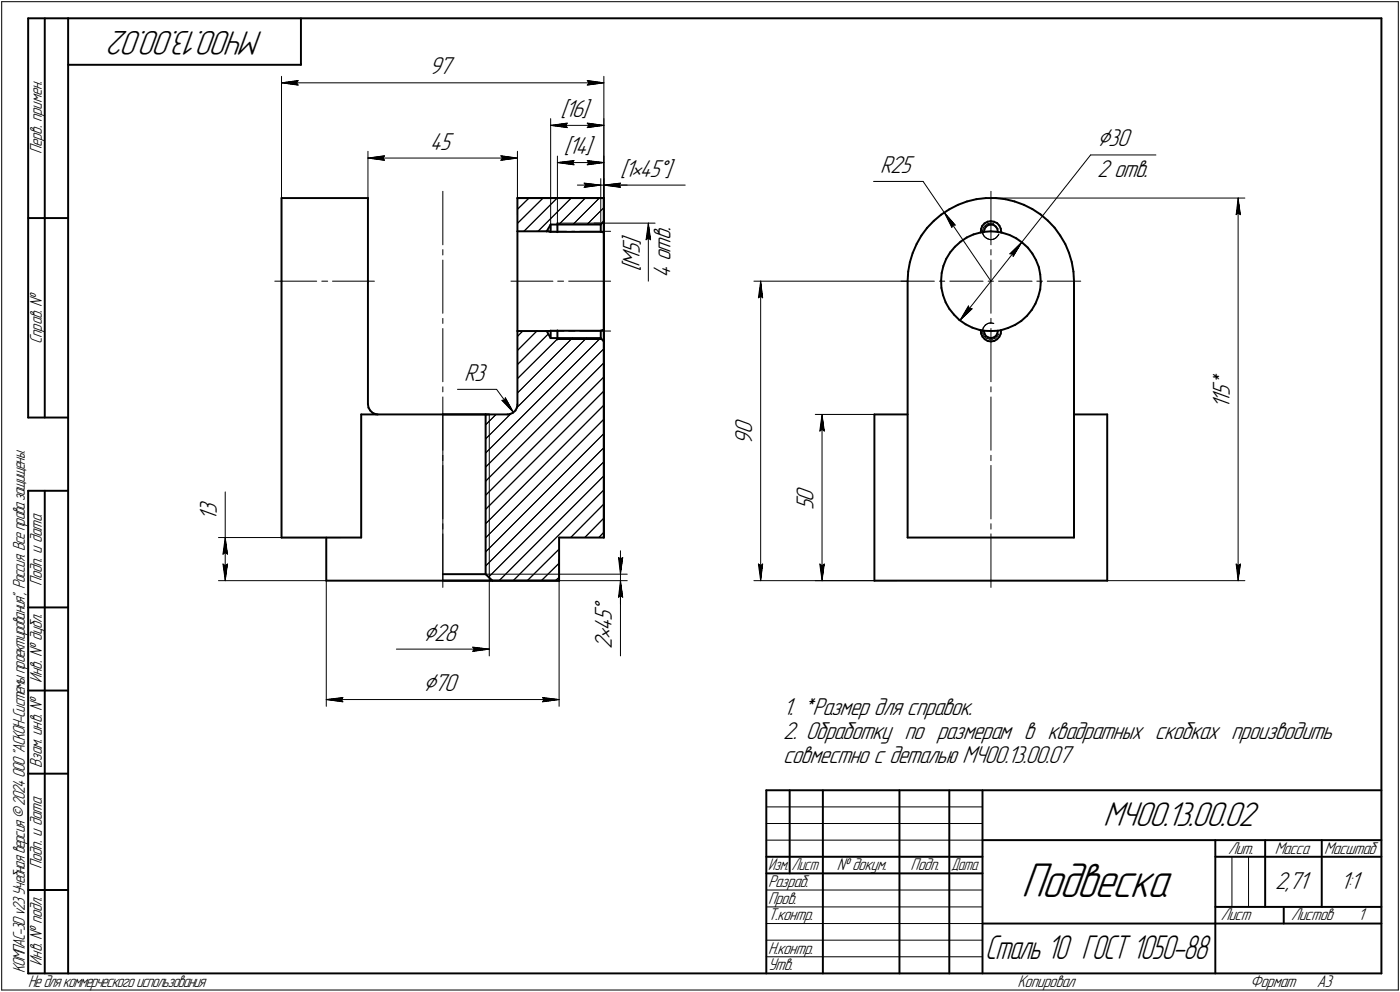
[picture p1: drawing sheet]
<svg xmlns="http://www.w3.org/2000/svg" width="421mm" height="298mm" viewBox="0 0 421 298" stroke-linecap="round" stroke-linejoin="round" font-family="sans-serif">
<g fill="none" stroke="#000" stroke-width=".3">
<path d="M.5 .5v297zM.5 .5h420zM420.5 .5v297zM84.7 24.9l5-.7zM84.7 24.9l5 .7zM84.7 24.9h96.9zM84.7 22.9v36.6zM89.2 24.9l.5 .7zM89.7 24.2l-.5 .7zM165.6 37.7l5-.7zM165.6 37.7l5 .7zM165.6 37.7h16z"/>
<path d="M165.6 35.6v31.9zM170.2 37.7l.4 .7zM170.6 37l-.4 .7zM176.6 25.6l5-.7zM176.6 24.2l.5 .7zM176.6 24.2l5 .7zM176.6 38.4l5-.7zM176.6 37l.5 .7zM176.6 37l5 .7zM177.1 24.9l-.5 .7zM177.1 37.7l-.5 .7zM181.6 22.9v39z"/>
<path d="M181.6 35.6v23.9zM110.7 47.5l5-.7zM110.7 47.5l5 .7zM110.7 47.5h44.9zM110.7 45.5v14zM115.1 47.5l.6 .7zM115.7 46.8l-.6 .7zM133.2 57.5v16.1zM150.6 48.2l5-.7zM150.6 46.8l.5 .7zM150.6 46.8l5 .7zM151.1 47.5l-.5 .7z"/>
<path d="M155.6 45.5v19zM167.6 48.9l5-.6zM167.6 48.9l5 .6zM167.6 48.9h14zM167.6 46.9v21.7zM172.1 48.9l.5 .6zM172.6 48.3l-.5 .6zM173.7 55.6h7zM175.7 55l5 .6zM175.7 55l.4 .6zM175.7 56.3l5-.7zM176.1 55.6l-.4 .7z"/>
<path d="M176.6 49.5l5-.6zM176.6 48.3l.5 .6zM176.6 48.3l5 .6zM177.1 48.9l-.5 .6zM180.7 55.6h.9zM180.7 53.7v13zM181.6 55.6l5 .7zM181.6 55.6l5-.6zM181.6 55.6h7zM181.6 53.7v5.8zM181.6 55.6h24.5zM181.6 46.9v12.6z"/>
<path d="M181.6 59.5v102zM186.2 55.6l.4 .7zM186.6 55l-.4 .6zM262.7 54.5h14.9zM277.6 54.5l6.4 9.3zM298 57.5v16.1zM298 59.5h76.4zM328 46.6l-20.7 26.1zM328 46.6h19.6zM372.4 59.5l.6 5zM372.4 59.5l-.6 5zM372.4 59.5v115z"/>
<path d="M133.2 78.1v16zM133.2 75v1.6zM155.6 67.1l7.7-7.6zM155.6 62.9l3.5-3.4zM157.6 69.5l10-10zM161.2 69.5h9.2zM161.8 69.5l10-10zM167.6 67.1h13.5zM168.1 67.5l7.9-8zM172 69.5h.9zM172.3 67.5l8-8zM174.4 69.5h9.2z"/>
<path d="M176.5 67.5l5.1-5.1zM178.6 67.1h18.4zM194.3 72.1l.7-.6zM195 67.1l.7 5zM195 71.5l.7 .6zM195 67.1l-.7 5zM195 67.1v17.4zM284 63.8l3.3 3.8zM284 63.8l2.3 4.5zM284 63.8l14 20.7zM286.5 67.6h.8zM286.5 67.6l-.2 .7z"/>
<path d="M295.5 69.8l.2 .8zM295.5 69.3l.1 1zM295.6 70.3l.4 .7zM295.7 70.6l.6 .8zM295.7 68.4l-.2 .9zM296 71l.8 .6zM296.3 71.4l.8 .4zM296.3 67.7l.8-.5zM296.3 67.7l-.6 .7zM296.8 71.6l.8 .4zM297.1 71.8l.8 .3zM297.1 67.2l.8-.1z"/>
<path d="M297.6 72h.8zM297.9 72.1l1-.2zM297.9 67.1h1zM298 78.1v16zM298 75v1.6zM298.4 72l1-.4zM298.9 71.9l.7-.5zM299.4 71.6l.6-.6zM300.2 70.7l-.6 .7zM300.4 70.4l-.2 .3zM300.4 70.4l-.4 .6zM303.7 76.3h.8z"/>
<path d="M303.7 76.3l3.6-3.6zM304.5 76.3l.2 .7zM307.3 72.7l-2.6 4.3zM307.3 72.7l-18.6 23.6zM371.8 64.5l.6-.5zM372.4 64l.6 .5zM82.6 84.5h12.6zM96.8 84.5h1.8zM100 84.5h12.6zM133.2 98.7v16zM133.2 95.7v1.5zM153.7 84.5h12.6z"/>
<path d="M160.4 99.5h9.2zM167.7 84.5h1.8zM171 84.5h12.6zM171 99.5h1.9zM174.4 99.5h9.2zM226.7 84.5h46.3zM228.1 89.5l.7-.5zM228.8 84.5l.6 5zM228.8 89l.6 .5zM228.8 84.5l-.7 5zM228.8 84.5v90zM271 84.5h10z"/>
<path d="M282.5 84.5h1.6zM285.7 84.5h10zM288.7 96.3l3.7-3.5zM291.3 91.9l-2.6 4.4zM291.3 91.9l.2 .8zM291.5 92.7l.9 .1zM295.5 99.3l.1 .9zM295.7 98.5l-.2 .8zM296.3 97.7l.8-.5zM296.3 97.7l-.6 .8zM297.1 97.2l.8-.2zM297.2 84.5h1.6z"/>
<path d="M297.9 97l1 .2zM298 98.7v16zM298 95.7v1.5zM300.3 84.5h10.1zM311.8 84.5h1.7zM315 84.5h10zM133.2 119.3v16zM133.2 116.2v1.6zM137.6 117h11.8zM149.4 117l5 7zM152 119.5l-.3 .8zM152 119.5l2.4 4.5z"/>
<path d="M155.6 118.1l16.5-16.5zM155.6 113.8l12.3-12.2zM155.6 109.6l9.3-9.3zM155.6 105.3l5.9-5.8zM155.6 101.1l1.6-1.6zM167.6 102h13.5zM295.6 100.2l.4 .9zM296 101.1l.8 .6zM296.8 101.7l.8 .2zM297.6 101.9h.8zM298 119.3v16zM298 116.2v1.6z"/>
<path d="M298.4 101.9l1-.3zM299.4 101.6l.6-.6zM300.4 100.4l-.4 .6zM133.2 139.9v16.1zM133.2 136.8v1.6zM133.2 124.5v50zM146 136.1l34.6-34.5zM146 127.7l3.2-3.2zM147.2 124.5v49.1zM151 120.3l3.4 3.7zM151 120.3h.7zM153.6 124.4l-7.6 7.5z"/>
<path d="M155.4 122.5l21-20.9zM181.6 126l-35.6 35.6zM181.6 121.8l-35.6 35.6zM245.2 124.5h17.8zM246.5 129.5l.7-.5zM247.2 124.5l.7 5zM247.2 129l.7 .5zM247.2 124.5l-.7 5zM247.2 124.5v50zM298 139.9v16.1zM298 136.8v1.6zM67.7 147.8v13.7z"/>
<path d="M133.2 157.4v1.6zM146 153.1l35.6-35.6zM146 148.8l35.6-35.5zM146 144.6l35.6-35.5zM146 140.4l35.6-35.6zM181.6 159.9l-1.5 1.6zM181.6 155.7l-5.7 5.8zM181.6 151.5l-10 10zM298 157.4v1.6zM65.7 174.5h32.4zM65.7 161.5h37zM67.1 169.5l.6 5z"/>
<path d="M67.1 169.5l.6 .5zM67.1 166.5l.6-.5zM67.7 170l.7-.5zM67.7 161.5l.7 5zM67.7 166l.7 .5zM67.7 161.5l-.6 5zM67.7 161.5v13zM68.4 169.5l-.7 5zM98.1 174.5v37.8zM133.2 160.4v16.1zM133.2 174.5h34.9zM146 172.6h42.6z"/>
<path d="M146 170.1l35.6-35.6zM146 165.9l35.6-35.6zM147 173.4l34.6-34.6zM147.2 173.6v23.5zM150.1 174.5l31.5-31.5zM154.3 174.5l27.3-27.3zM158.6 174.5l9.5-9.5zM162.8 174.5l5.3-5.3zM167 174.5l1.1-1zM168.1 168v44.3zM168.1 174.5h20.5zM186 179.5l.6-.5z"/>
<path d="M186 167.6l.6 .4zM186 167.6l.6 5zM186.6 174.5l-.6 5zM186.6 179l.7 .5zM186.6 174.5l.7 5zM186.6 174.5v7zM186.6 168l.7-.4zM186.6 165.5v7.1zM186.6 172.6v1.9zM186.6 174.5v22.6zM187.3 167.6l-.7 5zM226.7 174.5h36.3z"/>
<path d="M228.1 169.5l.7 5zM228.1 169.5l.7 .5zM228.8 170l.6-.5zM229.4 169.5l-.6 5zM245.2 174.5h24.4zM246.5 169.5l.7 5zM246.5 169.5l.7 .5zM247.2 170l.7-.5zM247.9 169.5l-.7 5zM298 160.4v16.1zM333 174.5h41.4zM371.8 169.5l.6 5z"/>
<path d="M371.8 169.5l.6 .5zM372.4 170l.6-.5zM373 169.5l-.6 5zM119.2 195.1h28zM142.2 195.7l5-.6zM142.2 194.5l.5 .6zM142.2 194.5l5 .6zM142.7 195.1l-.5 .6zM98.1 210.2l5-.6zM98.1 210.2l5 .7zM98.1 210.2h70zM102.6 210.2l.5 .7z"/>
<path d="M103.1 209.6l-.5 .6zM163.2 210.9l4.9-.7zM163.2 209.6l.5 .6zM163.2 209.6l4.9 .6zM163.7 210.2l-.5 .7zM230.5 247.5h65zM230.5 252.5h65zM230.5 242.5h65zM370.5 257.5v15zM375.5 257.5v15zM230.5 267.5h65zM230.5 272.5h65z"/>
<path d="M230.5 277.5h65zM.5 297.5h420zM230.5 282.5h65zM230.5 287.5h65z"/>
</g>
<g fill="#000" stroke="#000" stroke-width=".3">
<path d="M84.7 24.9h4.5zM85.3 25h3.9zM85.9 25.1h3.4zM86.6 25.1h2.8zM87.2 25.2h2.2zM87.8 25.3h1.7zM88.5 25.4h1.1zM89.1 25.5h.6z"/>
<path d="M89.1 24.3h.6zM88.5 24.4h1.1zM87.8 24.5h1.7zM87.2 24.6h2.2zM86.6 24.6h2.8zM85.9 24.7h3.4zM85.3 24.8h3.9z"/>
<path d="M165.6 37.7h4.6zM166.3 37.8h4zM166.9 37.8h3.4zM167.6 37.9h2.7zM168.1 38h2.3zM168.7 38.1h1.8zM169.4 38.2h1.1zM170 38.3h.6z"/>
<path d="M170 37.1h.6zM169.4 37.2h1.1zM168.7 37.3h1.8zM168.1 37.3h2.3zM167.6 37.4h2.7zM166.9 37.5h3.4zM166.3 37.6h4z"/>
<path d="M176.7 24.3h.6zM176.8 24.4h1.1zM176.9 24.5h1.7zM176.9 24.6h2.3zM177 24.6h2.7zM177 24.7h3.4zM177.1 24.8h3.9z"/>
<path d="M176.7 37.1h.6zM176.8 37.2h1.1zM176.9 37.3h1.7zM176.9 37.3h2.3zM177 37.4h2.7zM177 37.5h3.4zM177.1 37.6h3.9z"/>
<path d="M177.1 24.9h4.5zM177.1 25h3.9zM177 25.1h3.4zM177 25.1h2.7zM176.9 25.2h2.3zM176.9 25.3h1.7zM176.8 25.4h1.1zM176.7 25.5h.6z"/>
<path d="M177.1 37.7h4.5zM177.1 37.8h3.9zM177 37.8h3.4zM177 37.9h2.7zM176.9 38h2.3zM176.9 38.1h1.7zM176.8 38.2h1.1zM176.7 38.3h.6z"/>
<path d="M110.7 47.5h4.4zM111.3 47.6h3.9zM111.9 47.7h3.4zM112.6 47.8h2.8zM113.2 47.8h2.2zM113.8 47.9h1.7zM114.5 48h1.1zM115.1 48.1h.6z"/>
<path d="M115.1 46.9h.6zM114.5 47h1.1zM113.8 47.1h1.7zM113.2 47.2h2.2zM112.6 47.2h2.8zM111.9 47.3h3.4zM111.3 47.4h3.9z"/>
<path d="M150.7 46.9h.6zM150.8 47h1.1zM150.9 47.1h1.7zM150.9 47.2h2.3zM151 47.2h2.8zM151 47.3h3.4zM151.1 47.4h3.9z"/>
<path d="M151.1 47.5h4.5zM151.1 47.6h3.9zM151 47.7h3.4zM151 47.8h2.8zM150.9 47.8h2.3zM150.9 47.9h1.7zM150.8 48h1.1zM150.7 48.1h.6z"/>
<path d="M167.6 48.9h4.5zM168.3 48.9h3.9zM168.9 49h3.4zM169.6 49.1h2.8zM170.2 49.2h2.2zM170.8 49.3h1.7zM171.4 49.4h1.2zM172 49.4h.6z"/>
<path d="M172 48.3h.6zM171.3 48.4h1.3zM170.5 48.5h2zM169.8 48.6h2.6zM169.1 48.7h3.2zM168.4 48.8h3.8z"/>
<path d="M175.8 55.1h.6zM175.9 55.2h1.2zM175.9 55.3h2zM175.9 55.4h2.7zM176 55.5h3.3zM176.1 55.5h3.9z"/>
<path d="M176.1 55.6h4.6zM176.1 55.7h4zM176 55.8h3.5zM176 55.9h2.8zM175.9 56h2.3zM175.9 56h1.7zM175.9 56.1h1.1zM175.8 56.2h.6z"/>
<path d="M176.7 48.3h.7zM176.8 48.4h1.3zM176.9 48.5h1.9zM177 48.6h2.5zM177 48.7h3.3zM177.1 48.8h3.8z"/>
<path d="M177.1 48.9h4.5zM177.1 48.9h3.9zM177 49h3.4zM177 49.1h2.7zM176.9 49.2h2.3zM176.9 49.3h1.7zM176.8 49.4h1.1zM176.7 49.4h.6z"/>
<path d="M181.6 55.6h4.6zM182.3 55.7h4zM182.9 55.8h3.5zM183.6 55.9h2.8zM184.1 56h2.3zM184.7 56h1.8zM185.4 56.1h1.1zM186 56.2h.6z"/>
<path d="M185.9 55.1h.7zM185.3 55.2h1.2zM184.5 55.3h1.9zM183.8 55.4h2.6zM183 55.5h3.4zM182.4 55.5h3.9z"/>
<path d="M372.4 60.2h.1zM372.4 60.3h.1zM372.4 60.4h.1zM372.4 60.5h.1zM372.4 60.5h.1zM372.4 60.6h.1zM372.4 60.7h.1zM372.4 60.8h.2zM372.4 60.9h.2zM372.4 61h.2zM372.4 61h.2zM372.4 61.1h.2zM372.4 61.2h.2zM372.4 61.3h.2zM372.4 61.4h.2zM372.4 61.5h.3zM372.4 61.6h.3zM372.4 61.6h.3zM372.4 61.7h.3zM372.4 61.8h.3zM372.4 61.9h.3zM372.4 62h.3zM372.4 62.1h.4zM372.4 62.1h.4zM372.4 62.2h.4zM372.4 62.3h.4zM372.4 62.4h.4zM372.4 62.5h.4zM372.4 62.6h.4zM372.4 62.7h.5zM372.4 62.7h.5zM372.4 62.8h.5zM372.4 62.9h.5zM372.4 63h.5zM372.4 63.1h.5zM372.4 63.2h.5zM372.4 63.2h.5zM372.4 63.3h.6zM372.4 63.4h.6zM372.4 63.5h.6zM372.4 63.6h.6zM372.4 63.7h.6zM372.4 63.8h.6zM372.4 63.8h.6zM372.4 63.9h.6zM372.4 64h.6zM372.5 64.1h.5zM372.6 64.2h.4zM372.7 64.3h.3zM372.9 64.3h.1z"/>
<path d="M194.8 68.3h.2zM194.8 68.4h.2zM194.8 68.5h.2zM194.8 68.6h.2zM194.8 68.7h.2zM194.8 68.7h.2zM194.8 68.8h.2zM194.8 68.9h.2zM194.7 69h.3zM194.7 69.1h.3zM194.7 69.2h.3zM194.7 69.3h.3zM194.7 69.3h.3zM194.7 69.4h.3zM194.7 69.5h.3zM194.6 69.6h.4zM194.6 69.7h.4zM194.6 69.8h.4zM194.6 69.8h.4zM194.6 69.9h.4zM194.6 70h.4zM194.6 70.1h.4zM194.6 70.2h.4zM194.6 70.3h.4zM194.6 70.4h.4zM194.6 70.4h.4zM194.6 70.5h.4zM194.6 70.6h.4zM194.6 70.7h.4zM194.6 70.8h.4zM194.5 70.9h.5zM194.5 71h.5zM194.5 71h.5zM194.5 71.1h.5zM194.5 71.2h.5zM194.5 71.3h.5zM194.5 71.4h.5zM194.4 71.5h.6zM194.4 71.5h.6zM194.4 71.6h.5zM194.4 71.7h.4zM194.4 71.8h.2zM194.4 71.9h.2z"/>
<path d="M195 67.7h.2zM195 67.8h.2zM195 67.9h.2zM195 68h.2zM195 68.1h.2zM195 68.2h.2zM195 68.2h.2zM195 68.3h.2zM195 68.4h.2zM195 68.5h.2zM195 68.6h.2zM195 68.7h.2zM195 68.7h.2zM195 68.8h.2zM195 68.9h.2zM195 69h.3zM195 69.1h.3zM195 69.2h.3zM195 69.3h.3zM195 69.3h.3zM195 69.4h.3zM195 69.5h.3zM195 69.6h.4zM195 69.7h.4zM195 69.8h.4zM195 69.8h.4zM195 69.9h.4zM195 70h.4zM195 70.1h.4zM195 70.2h.5zM195 70.3h.5zM195 70.4h.5zM195 70.4h.5zM195 70.5h.5zM195 70.6h.5zM195 70.7h.5zM195 70.8h.5zM195 70.9h.6zM195 71h.6zM195 71h.6zM195 71.1h.6zM195 71.2h.6zM195 71.3h.6zM195 71.4h.6zM195 71.5h.7zM195 71.5h.7zM195.2 71.6h.5zM195.2 71.7h.5zM195.3 71.8h.4zM195.5 71.9h.2z"/>
<path d="M284.4 64.6h.2zM284.5 64.8h.1zM284.6 64.9h.1zM284.6 64.9h.1zM284.6 65h.2zM284.6 65.1h.3zM284.7 65.2h.2zM284.7 65.3h.3zM284.8 65.4h.3zM284.8 65.4h.3zM284.9 65.5h.3zM284.9 65.6h.3zM285 65.7h.2zM285 65.8h.3zM285.1 65.9h.3zM285.1 66h.4zM285.2 66h.3zM285.2 66.1h.4zM285.2 66.2h.5zM285.2 66.3h.5zM285.3 66.4h.4zM285.3 66.5h.5zM285.4 66.5h.4zM285.4 66.6h.5zM285.5 66.7h.5zM285.5 66.8h.5zM285.6 66.9h.5zM285.6 67h.6zM285.7 67.1h.5zM285.7 67.1h.6zM285.7 67.2h.6zM285.7 67.3h.6zM285.8 67.4h.6zM285.8 67.5h.7zM285.9 67.6h.6zM285.9 67.6h.6zM286 67.7h.5zM286 67.8h.4zM286.1 67.9h.3zM286.1 68h.3zM286.2 68.1h.1zM286.2 68.2h.1z"/>
<path d="M284.4 64.4h.2zM284.6 64.7h.1zM284.6 64.8h.2zM284.7 64.9h.2zM284.7 64.9h.3zM284.8 65h.3zM284.9 65.1h.2zM284.9 65.2h.3zM285 65.3h.2zM285.1 65.4h.2zM285.1 65.4h.3zM285.2 65.5h.3zM285.2 65.6h.4zM285.2 65.7h.5zM285.3 65.8h.4zM285.4 65.9h.3zM285.5 66h.3zM285.5 66h.4zM285.6 66.1h.4zM285.7 66.2h.4zM285.7 66.3h.5zM285.7 66.4h.5zM285.8 66.5h.5zM285.8 66.5h.5zM285.9 66.6h.5zM286 66.7h.5zM286 66.8h.6zM286.1 66.9h.6zM286.2 67h.6zM286.2 67.1h.6zM286.3 67.1h.6zM286.3 67.2h.6zM286.3 67.3h.7zM286.4 67.4h.7zM286.5 67.5h.7zM286.5 67.6h.8z"/>
<path d="M306.8 73.4h.2zM306.7 73.5h.2zM306.7 73.7h.1zM306.6 73.7h.1zM306.5 73.8h.2zM306.4 73.9h.3zM306.4 74h.2zM306.3 74.1h.3zM306.2 74.2h.3zM306.2 74.3h.3zM306.2 74.3h.2zM306.1 74.4h.2zM306 74.5h.3zM305.9 74.6h.3zM305.8 74.7h.4zM305.8 74.8h.4zM305.7 74.8h.4zM305.6 74.9h.5zM305.6 75h.4zM305.5 75.1h.4zM305.5 75.2h.4zM305.4 75.3h.4zM305.3 75.4h.5zM305.2 75.4h.5zM305.2 75.5h.4zM305.1 75.6h.5zM305.1 75.7h.5zM305 75.8h.6zM304.9 75.9h.6zM304.9 75.9h.5zM304.8 76h.6zM304.7 76.1h.6zM304.6 76.2h.7zM304.5 76.3h.7zM304.6 76.4h.5zM304.6 76.5h.5zM304.6 76.5h.5zM304.6 76.6h.5zM304.7 76.7h.3zM304.7 76.8h.2zM304.7 76.9h.2z"/>
<path d="M306.9 73.2h.2zM306.8 73.2h.2zM306.7 73.3h.2zM306.7 73.4h.1zM306.6 73.5h.1zM306.5 73.6h.2zM306.4 73.7h.3zM306.3 73.7h.3zM306.2 73.8h.3zM306.2 73.9h.2zM306.1 74h.3zM306 74.1h.3zM305.9 74.2h.3zM305.8 74.3h.4zM305.7 74.3h.5zM305.6 74.4h.5zM305.6 74.5h.4zM305.5 74.6h.4zM305.4 74.7h.4zM305.3 74.8h.5zM305.2 74.8h.5zM305.1 74.9h.5zM305.1 75h.5zM305 75.1h.5zM304.9 75.2h.6zM304.8 75.3h.6zM304.7 75.4h.6zM304.6 75.4h.6zM304.5 75.5h.7zM304.5 75.6h.6zM304.4 75.7h.7zM304.3 75.8h.7zM304.2 75.9h.7zM304.1 75.9h.8zM304 76h.8zM304 76.1h.7zM303.9 76.2h.7z"/>
<path d="M372.2 61h.2zM372.2 61h.2zM372.2 61.1h.2zM372.2 61.2h.2zM372.2 61.3h.2zM372.2 61.4h.2zM372.2 61.5h.2zM372.2 61.6h.2zM372.2 61.6h.2zM372.1 61.7h.3zM372.1 61.8h.3zM372.1 61.9h.3zM372.1 62h.3zM372.1 62.1h.3zM372.1 62.1h.3zM372.1 62.2h.3zM372.1 62.3h.3zM372 62.4h.4zM372 62.5h.4zM372 62.6h.4zM372 62.7h.4zM372 62.7h.4zM372 62.8h.4zM372 62.9h.4zM372 63h.4zM372 63.1h.4zM371.9 63.2h.5zM371.9 63.2h.5zM371.9 63.3h.5zM371.9 63.4h.5zM371.9 63.5h.5zM371.9 63.6h.5zM371.9 63.7h.5zM371.9 63.8h.5zM371.9 63.8h.5zM371.9 63.9h.5zM371.9 64h.5zM371.9 64.1h.4zM371.9 64.2h.3zM371.9 64.3h.2zM371.9 64.3h.1z"/>
<path d="M228.6 85.8h.2zM228.6 85.9h.2zM228.6 85.9h.2zM228.6 86h.2zM228.6 86.1h.2zM228.6 86.2h.2zM228.6 86.3h.2zM228.6 86.4h.2zM228.5 86.4h.3zM228.5 86.5h.3zM228.5 86.6h.3zM228.5 86.7h.3zM228.5 86.8h.3zM228.5 86.9h.3zM228.5 87h.3zM228.4 87h.4zM228.4 87.1h.4zM228.4 87.2h.4zM228.4 87.3h.4zM228.4 87.4h.4zM228.4 87.5h.4zM228.4 87.5h.4zM228.3 87.6h.5zM228.3 87.7h.5zM228.3 87.8h.5zM228.3 87.9h.5zM228.3 88h.5zM228.3 88.1h.5zM228.3 88.1h.5zM228.3 88.2h.5zM228.3 88.3h.5zM228.3 88.4h.5zM228.3 88.5h.5zM228.3 88.6h.5zM228.3 88.6h.5zM228.3 88.7h.5zM228.3 88.8h.5zM228.2 88.9h.6zM228.2 89h.6zM228.2 89.1h.5zM228.2 89.2h.4zM228.2 89.2h.2zM228.2 89.3h.1z"/>
<path d="M228.8 85.3h.1zM228.8 85.3h.1zM228.8 85.4h.1zM228.8 85.5h.1zM228.8 85.6h.1zM228.8 85.7h.1zM228.8 85.8h.1zM228.8 85.9h.1zM228.8 85.9h.2zM228.8 86h.2zM228.8 86.1h.2zM228.8 86.2h.2zM228.8 86.3h.2zM228.8 86.4h.2zM228.8 86.4h.2zM228.8 86.5h.2zM228.8 86.6h.2zM228.8 86.7h.3zM228.8 86.8h.3zM228.8 86.9h.3zM228.8 87h.3zM228.8 87h.3zM228.8 87.1h.3zM228.8 87.2h.3zM228.8 87.3h.3zM228.8 87.4h.4zM228.8 87.5h.4zM228.8 87.5h.4zM228.8 87.6h.4zM228.8 87.7h.4zM228.8 87.8h.4zM228.8 87.9h.4zM228.8 88h.4zM228.8 88.1h.4zM228.8 88.1h.5zM228.8 88.2h.5zM228.8 88.3h.5zM228.8 88.4h.5zM228.8 88.5h.5zM228.8 88.6h.5zM228.8 88.6h.5zM228.8 88.7h.5zM228.8 88.8h.6zM228.8 88.9h.6zM228.8 89h.6zM228.9 89.1h.5zM229 89.2h.4zM229.1 89.2h.3zM229.2 89.3h.2z"/>
<path d="M291.2 92.1h.1zM291.2 92.2h.1zM291.1 92.3h.3zM291.1 92.4h.3zM291 92.5h.4zM290.9 92.5h.6zM290.9 92.6h.6zM290.8 92.7h.7zM290.8 92.8h.7zM290.7 92.9h.7zM290.7 93h.6zM290.7 93h.6zM290.6 93.1h.7zM290.6 93.2h.6zM290.5 93.3h.6zM290.4 93.4h.6zM290.4 93.5h.5zM290.3 93.6h.6zM290.3 93.6h.5zM290.2 93.7h.5zM290.2 93.8h.5zM290.2 93.9h.4zM290.1 94h.5zM290.1 94.1h.4zM290 94.1h.4zM290 94.2h.3zM289.9 94.3h.4zM289.8 94.4h.4zM289.8 94.5h.4zM289.7 94.6h.4zM289.7 94.7h.3zM289.6 94.7h.4zM289.6 94.8h.3zM289.6 94.9h.2zM289.5 95h.2zM289.5 95.1h.1zM289.4 95.2h.2zM289.4 95.2h.2zM289.3 95.3h.2zM289.2 95.4h.2zM289.2 95.5h.2zM289.1 95.6h.2z"/>
<path d="M291.5 92.8h.9zM291.4 92.9h.9zM291.3 93h.9zM291.3 93h.8zM291.3 93.1h.7zM291.2 93.2h.7zM291.1 93.3h.7zM291 93.4h.8zM290.9 93.5h.8zM290.9 93.6h.7zM290.8 93.6h.7zM290.7 93.7h.7zM290.7 93.8h.6zM290.6 93.9h.7zM290.6 94h.6zM290.5 94.1h.6zM290.4 94.1h.6zM290.3 94.2h.6zM290.3 94.3h.5zM290.2 94.4h.5zM290.2 94.5h.5zM290.1 94.6h.4zM290 94.7h.4zM290 94.7h.3zM289.9 94.8h.3zM289.8 94.9h.4zM289.7 95h.4zM289.6 95.1h.4zM289.6 95.2h.3zM289.6 95.2h.2zM289.5 95.3h.2zM289.4 95.4h.2zM289.4 95.5h.2zM289.3 95.6h.2zM289.2 95.7h.2zM289.1 95.8h.2zM289.1 95.8h.1z"/>
<path d="M152 119.7h.1zM151.9 119.8h.2zM151.9 119.9h.3zM151.9 120h.3zM151.8 120.1h.5zM151.8 120.1h.5zM151.8 120.2h.6zM151.7 120.3h.8zM151.8 120.4h.7zM151.9 120.5h.7zM152 120.6h.6zM152 120.6h.7zM152.1 120.7h.6zM152.1 120.8h.6zM152.2 120.9h.5zM152.2 121h.6zM152.3 121.1h.6zM152.4 121.2h.5zM152.5 121.2h.5zM152.5 121.3h.5zM152.6 121.4h.5zM152.7 121.5h.4zM152.7 121.6h.5zM152.7 121.7h.5zM152.8 121.8h.4zM152.9 121.8h.4zM153 121.9h.3zM153 122h.4zM153.1 122.1h.3zM153.2 122.2h.3zM153.2 122.3h.3zM153.2 122.3h.4zM153.3 122.4h.3zM153.4 122.5h.3zM153.5 122.6h.3zM153.5 122.7h.3zM153.6 122.8h.2zM153.7 122.9h.1zM153.8 122.9h.1zM153.8 123h.1zM153.8 123.1h.2zM154 123.4h.2z"/>
<path d="M151 120.3h.7zM151 120.4h.8zM151.1 120.5h.8zM151.2 120.6h.8zM151.3 120.6h.7zM151.4 120.7h.7zM151.5 120.8h.6zM151.6 120.9h.6zM151.6 121h.6zM151.7 121.1h.6zM151.8 121.2h.6zM151.9 121.2h.6zM152 121.3h.5zM152.1 121.4h.5zM152.1 121.5h.6zM152.2 121.6h.5zM152.3 121.7h.4zM152.4 121.8h.4zM152.5 121.8h.4zM152.6 121.9h.4zM152.7 122h.3zM152.7 122.1h.4zM152.7 122.2h.5zM152.8 122.3h.4zM152.9 122.3h.3zM153 122.4h.3zM153.1 122.5h.3zM153.2 122.6h.3zM153.2 122.7h.3zM153.3 122.8h.3zM153.4 122.9h.3zM153.5 122.9h.3zM153.6 123h.2zM153.7 123.1h.1zM153.8 123.2h.1zM153.8 123.3h.2z"/>
<path d="M247.1 125.8h.1zM247.1 125.9h.1zM247.1 126h.1zM247.1 126.1h.1zM247.1 126.2h.1zM247.1 126.2h.1zM247.1 126.3h.1zM247.1 126.4h.1zM247 126.5h.2zM247 126.6h.2zM247 126.7h.2zM247 126.7h.2zM247 126.8h.2zM247 126.9h.2zM247 127h.2zM246.9 127.1h.3zM246.9 127.2h.3zM246.9 127.3h.3zM246.9 127.3h.3zM246.9 127.4h.3zM246.9 127.5h.3zM246.9 127.6h.3zM246.8 127.7h.4zM246.8 127.8h.4zM246.8 127.8h.4zM246.8 127.9h.4zM246.8 128h.4zM246.8 128.1h.4zM246.8 128.2h.4zM246.8 128.3h.4zM246.7 128.4h.5zM246.7 128.4h.5zM246.7 128.5h.5zM246.7 128.6h.5zM246.7 128.7h.5zM246.7 128.8h.5zM246.7 128.9h.5zM246.6 128.9h.6zM246.6 129h.6zM246.6 129.1h.5zM246.6 129.2h.5zM246.6 129.3h.3zM246.6 129.4h.2z"/>
<path d="M247.2 125.2h.2zM247.2 125.3h.2zM247.2 125.4h.2zM247.2 125.5h.2zM247.2 125.6h.2zM247.2 125.6h.2zM247.2 125.7h.2zM247.2 125.8h.3zM247.2 125.9h.3zM247.2 126h.3zM247.2 126.1h.3zM247.2 126.2h.3zM247.2 126.2h.3zM247.2 126.3h.3zM247.2 126.4h.3zM247.2 126.5h.4zM247.2 126.6h.4zM247.2 126.7h.4zM247.2 126.7h.4zM247.2 126.8h.4zM247.2 126.9h.4zM247.2 127h.4zM247.2 127.1h.4zM247.2 127.2h.4zM247.2 127.3h.4zM247.2 127.3h.4zM247.2 127.4h.4zM247.2 127.5h.4zM247.2 127.6h.4zM247.2 127.7h.5zM247.2 127.8h.5zM247.2 127.8h.5zM247.2 127.9h.5zM247.2 128h.5zM247.2 128.1h.5zM247.2 128.2h.5zM247.2 128.3h.5zM247.2 128.4h.6zM247.2 128.4h.6zM247.2 128.5h.6zM247.2 128.6h.6zM247.2 128.7h.6zM247.2 128.8h.6zM247.2 128.9h.6zM247.2 128.9h.7zM247.2 129h.7zM247.4 129.1h.5zM247.5 129.2h.4zM247.6 129.3h.3zM247.7 129.4h.2z"/>
<path d="M67.1 169.7h.2zM67.1 169.8h.3zM67.1 169.8h.5zM67.1 169.9h.5zM67.1 170h.6zM67.1 170.1h.6zM67.2 170.2h.5zM67.2 170.3h.5zM67.2 170.3h.5zM67.2 170.4h.5zM67.2 170.5h.5zM67.2 170.6h.5zM67.2 170.7h.5zM67.3 170.8h.4zM67.3 170.9h.4zM67.3 170.9h.4zM67.3 171h.4zM67.3 171.1h.4zM67.3 171.2h.4zM67.3 171.3h.4zM67.3 171.4h.4zM67.4 171.4h.3zM67.4 171.5h.3zM67.4 171.6h.3zM67.4 171.7h.3zM67.4 171.8h.3zM67.4 171.9h.3zM67.4 172h.3zM67.5 172h.2zM67.5 172.1h.2zM67.5 172.2h.2zM67.5 172.3h.2zM67.5 172.4h.2zM67.5 172.5h.2zM67.5 172.6h.2zM67.6 172.6h.1zM67.6 172.7h.1zM67.6 172.8h.1zM67.6 172.9h.1zM67.6 173h.1zM67.6 173.1h.1zM67.6 173.1h.1zM67.6 173.2h.1z"/>
<path d="M67.6 162.8h.1zM67.6 162.9h.1zM67.6 163h.1zM67.6 163.1h.1zM67.6 163.2h.1zM67.6 163.2h.1zM67.6 163.3h.1zM67.6 163.4h.1zM67.5 163.5h.2zM67.5 163.6h.2zM67.5 163.7h.2zM67.5 163.7h.2zM67.5 163.8h.2zM67.5 163.9h.2zM67.5 164h.2zM67.4 164.1h.3zM67.4 164.2h.3zM67.4 164.3h.3zM67.4 164.3h.3zM67.4 164.4h.3zM67.4 164.5h.3zM67.4 164.6h.3zM67.3 164.7h.4zM67.3 164.8h.4zM67.3 164.8h.4zM67.3 164.9h.4zM67.3 165h.4zM67.3 165.1h.4zM67.3 165.2h.4zM67.3 165.3h.4zM67.2 165.4h.5zM67.2 165.4h.5zM67.2 165.5h.5zM67.2 165.6h.5zM67.2 165.7h.5zM67.2 165.8h.5zM67.2 165.9h.5zM67.1 165.9h.6zM67.1 166h.6zM67.1 166.1h.5zM67.1 166.2h.5zM67.1 166.3h.3zM67.1 166.4h.2z"/>
<path d="M67.7 162.2h.2zM67.7 162.3h.2zM67.7 162.4h.2zM67.7 162.5h.2zM67.7 162.6h.2zM67.7 162.6h.2zM67.7 162.7h.2zM67.7 162.8h.3zM67.7 162.9h.3zM67.7 163h.3zM67.7 163.1h.3zM67.7 163.2h.3zM67.7 163.2h.3zM67.7 163.3h.3zM67.7 163.4h.3zM67.7 163.5h.4zM67.7 163.6h.4zM67.7 163.7h.4zM67.7 163.7h.4zM67.7 163.8h.4zM67.7 163.9h.4zM67.7 164h.4zM67.7 164.1h.5zM67.7 164.2h.5zM67.7 164.3h.5zM67.7 164.3h.5zM67.7 164.4h.5zM67.7 164.5h.5zM67.7 164.6h.5zM67.7 164.7h.5zM67.7 164.8h.5zM67.7 164.8h.5zM67.7 164.9h.5zM67.7 165h.5zM67.7 165.1h.5zM67.7 165.2h.5zM67.7 165.3h.5zM67.7 165.4h.6zM67.7 165.4h.6zM67.7 165.5h.6zM67.7 165.6h.6zM67.7 165.7h.6zM67.7 165.8h.6zM67.7 165.9h.6zM67.7 165.9h.7zM67.7 166h.7zM67.9 166.1h.5zM68 166.2h.4zM68.1 166.3h.3zM68.2 166.4h.2z"/>
<path d="M68.2 169.7h.2zM68.1 169.8h.3zM68 169.8h.4zM67.9 169.9h.5zM67.7 170h.7zM67.7 170.1h.7zM67.7 170.2h.6zM67.7 170.3h.6zM67.7 170.3h.6zM67.7 170.4h.6zM67.7 170.5h.6zM67.7 170.6h.6zM67.7 170.7h.6zM67.7 170.8h.5zM67.7 170.9h.5zM67.7 170.9h.5zM67.7 171h.5zM67.7 171.1h.5zM67.7 171.2h.5zM67.7 171.3h.5zM67.7 171.4h.5zM67.7 171.4h.5zM67.7 171.5h.5zM67.7 171.6h.5zM67.7 171.7h.5zM67.7 171.8h.5zM67.7 171.9h.5zM67.7 172h.5zM67.7 172h.4zM67.7 172.1h.4zM67.7 172.2h.4zM67.7 172.3h.4zM67.7 172.4h.4zM67.7 172.5h.4zM67.7 172.6h.4zM67.7 172.6h.3zM67.7 172.7h.3zM67.7 172.8h.3zM67.7 172.9h.3zM67.7 173h.3zM67.7 173.1h.3zM67.7 173.1h.3zM67.7 173.2h.3zM67.7 173.3h.2zM67.7 173.4h.2zM67.7 173.5h.2zM67.7 173.6h.2zM67.7 173.7h.2zM67.7 173.7h.2zM67.7 173.8h.2z"/>
<path d="M186.1 167.7h.2zM186.1 167.8h.3zM186.1 167.9h.4zM186.1 168h.5zM186.1 168.1h.5zM186.1 168.1h.5zM186.1 168.2h.5zM186.2 168.3h.4zM186.2 168.4h.4zM186.2 168.5h.4zM186.2 168.6h.4zM186.2 168.7h.4zM186.2 168.7h.4zM186.2 168.8h.4zM186.2 168.9h.4zM186.3 169h.3zM186.3 169.1h.3zM186.3 169.2h.3zM186.3 169.2h.3zM186.3 169.3h.3zM186.3 169.4h.3zM186.3 169.5h.3zM186.3 169.6h.3zM186.3 169.7h.3zM186.4 169.8h.2zM186.4 169.8h.2zM186.4 169.9h.2zM186.4 170h.2zM186.4 170.1h.2zM186.4 170.2h.2zM186.4 170.3h.2zM186.4 170.3h.2zM186.4 170.4h.2zM186.4 170.5h.2zM186.4 170.6h.2zM186.4 170.7h.2zM186.4 170.8h.2zM186.4 170.9h.2zM186.4 170.9h.2zM186.4 171h.2zM186.4 171.1h.2z"/>
<path d="M186.4 175.9h.2zM186.4 176h.2zM186.4 176.1h.2zM186.4 176.2h.2zM186.4 176.3h.2zM186.4 176.4h.2zM186.4 176.4h.2zM186.4 176.5h.2zM186.4 176.6h.2zM186.4 176.7h.2zM186.4 176.8h.2zM186.4 176.9h.2zM186.4 177h.2zM186.4 177h.2zM186.4 177.1h.2zM186.4 177.2h.2zM186.4 177.3h.2zM186.3 177.4h.3zM186.3 177.5h.3zM186.3 177.5h.3zM186.3 177.6h.3zM186.3 177.7h.3zM186.3 177.8h.3zM186.3 177.9h.3zM186.3 178h.3zM186.3 178.1h.3zM186.2 178.1h.4zM186.2 178.2h.4zM186.2 178.3h.4zM186.2 178.4h.4zM186.2 178.5h.4zM186.2 178.6h.4zM186.2 178.6h.4zM186.2 178.7h.4zM186.1 178.8h.5zM186.1 178.9h.5zM186.1 179h.5zM186.1 179.1h.4zM186.1 179.2h.3zM186.1 179.2h.3zM186.1 179.3h.2z"/>
<path d="M186.6 175.2h.2zM186.6 175.3h.2zM186.6 175.3h.2zM186.6 175.4h.2zM186.6 175.5h.2zM186.6 175.6h.2zM186.6 175.7h.2zM186.6 175.8h.3zM186.6 175.9h.3zM186.6 175.9h.3zM186.6 176h.3zM186.6 176.1h.3zM186.6 176.2h.3zM186.6 176.3h.3zM186.6 176.4h.3zM186.6 176.4h.3zM186.6 176.5h.3zM186.6 176.6h.3zM186.6 176.7h.3zM186.6 176.8h.3zM186.6 176.9h.3zM186.6 177h.3zM186.6 177h.4zM186.6 177.1h.4zM186.6 177.2h.4zM186.6 177.3h.4zM186.6 177.4h.4zM186.6 177.5h.4zM186.6 177.5h.4zM186.6 177.6h.5zM186.6 177.7h.5zM186.6 177.8h.5zM186.6 177.9h.5zM186.6 178h.5zM186.6 178.1h.5zM186.6 178.1h.5zM186.6 178.2h.5zM186.6 178.3h.6zM186.6 178.4h.6zM186.6 178.5h.6zM186.6 178.6h.6zM186.6 178.6h.6zM186.6 178.7h.6zM186.6 178.8h.6zM186.6 178.9h.7zM186.6 179h.7zM186.8 179.1h.5zM186.9 179.2h.4zM186.9 179.2h.4zM187.1 179.3h.2z"/>
<path d="M187 167.7h.3zM186.9 167.8h.4zM186.8 167.9h.5zM186.6 168h.7zM186.6 168.1h.7zM186.6 168.1h.7zM186.6 168.2h.6zM186.6 168.3h.6zM186.6 168.4h.6zM186.6 168.5h.6zM186.6 168.6h.6zM186.6 168.7h.6zM186.6 168.7h.6zM186.6 168.8h.5zM186.6 168.9h.5zM186.6 169h.5zM186.6 169.1h.5zM186.6 169.2h.5zM186.6 169.2h.5zM186.6 169.3h.5zM186.6 169.4h.5zM186.6 169.5h.4zM186.6 169.6h.4zM186.6 169.7h.4zM186.6 169.8h.4zM186.6 169.8h.4zM186.6 169.9h.4zM186.6 170h.4zM186.6 170.1h.3zM186.6 170.2h.3zM186.6 170.3h.3zM186.6 170.3h.3zM186.6 170.4h.3zM186.6 170.5h.3zM186.6 170.6h.3zM186.6 170.7h.3zM186.6 170.8h.3zM186.6 170.9h.3zM186.6 170.9h.3zM186.6 171h.3zM186.6 171.1h.3zM186.6 171.2h.3zM186.6 171.3h.3zM186.6 171.4h.2zM186.6 171.4h.2zM186.6 171.5h.2zM186.6 171.6h.2zM186.6 171.7h.2zM186.6 171.8h.2zM186.6 171.9h.2z"/>
<path d="M228.2 169.7h.1zM228.2 169.8h.2zM228.2 169.8h.4zM228.2 169.9h.5zM228.2 170h.6zM228.2 170.1h.6zM228.3 170.2h.5zM228.3 170.3h.5zM228.3 170.3h.5zM228.3 170.4h.5zM228.3 170.5h.5zM228.3 170.6h.5zM228.3 170.7h.5zM228.3 170.8h.5zM228.3 170.9h.5zM228.3 170.9h.5zM228.3 171h.5zM228.3 171.1h.5zM228.3 171.2h.5zM228.3 171.3h.5zM228.3 171.4h.5zM228.4 171.4h.4zM228.4 171.5h.4zM228.4 171.6h.4zM228.4 171.7h.4zM228.4 171.8h.4zM228.4 171.9h.4zM228.4 172h.4zM228.5 172h.3zM228.5 172.1h.3zM228.5 172.2h.3zM228.5 172.3h.3zM228.5 172.4h.3zM228.5 172.5h.3zM228.5 172.6h.3zM228.6 172.6h.2zM228.6 172.7h.2zM228.6 172.8h.2zM228.6 172.9h.2zM228.6 173h.2zM228.6 173.1h.2zM228.6 173.1h.2zM228.6 173.2h.2z"/>
<path d="M229.2 169.7h.2zM229.1 169.8h.3zM229 169.8h.4zM228.9 169.9h.5zM228.8 170h.6zM228.8 170.1h.6zM228.8 170.2h.6zM228.8 170.3h.5zM228.8 170.3h.5zM228.8 170.4h.5zM228.8 170.5h.5zM228.8 170.6h.5zM228.8 170.7h.5zM228.8 170.8h.5zM228.8 170.9h.5zM228.8 170.9h.4zM228.8 171h.4zM228.8 171.1h.4zM228.8 171.2h.4zM228.8 171.3h.4zM228.8 171.4h.4zM228.8 171.4h.4zM228.8 171.5h.4zM228.8 171.6h.4zM228.8 171.7h.3zM228.8 171.8h.3zM228.8 171.9h.3zM228.8 172h.3zM228.8 172h.3zM228.8 172.1h.3zM228.8 172.2h.3zM228.8 172.3h.3zM228.8 172.4h.2zM228.8 172.5h.2zM228.8 172.6h.2zM228.8 172.6h.2zM228.8 172.7h.2zM228.8 172.8h.2zM228.8 172.9h.2zM228.8 173h.2zM228.8 173.1h.2zM228.8 173.1h.1zM228.8 173.2h.1zM228.8 173.3h.1zM228.8 173.4h.1zM228.8 173.5h.1zM228.8 173.6h.1zM228.8 173.7h.1zM228.8 173.7h.1z"/>
<path d="M246.6 169.7h.2zM246.6 169.8h.3zM246.6 169.8h.5zM246.6 169.9h.5zM246.6 170h.6zM246.6 170.1h.6zM246.7 170.2h.5zM246.7 170.3h.5zM246.7 170.3h.5zM246.7 170.4h.5zM246.7 170.5h.5zM246.7 170.6h.5zM246.7 170.7h.5zM246.8 170.8h.4zM246.8 170.9h.4zM246.8 170.9h.4zM246.8 171h.4zM246.8 171.1h.4zM246.8 171.2h.4zM246.8 171.3h.4zM246.8 171.4h.4zM246.9 171.4h.3zM246.9 171.5h.3zM246.9 171.6h.3zM246.9 171.7h.3zM246.9 171.8h.3zM246.9 171.9h.3zM246.9 172h.3zM247 172h.2zM247 172.1h.2zM247 172.2h.2zM247 172.3h.2zM247 172.4h.2zM247 172.5h.2zM247 172.6h.2zM247.1 172.6h.1zM247.1 172.7h.1zM247.1 172.8h.1zM247.1 172.9h.1zM247.1 173h.1zM247.1 173.1h.1zM247.1 173.1h.1zM247.1 173.2h.1z"/>
<path d="M247.7 169.7h.2zM247.6 169.8h.3zM247.5 169.8h.4zM247.4 169.9h.5zM247.2 170h.7zM247.2 170.1h.7zM247.2 170.2h.6zM247.2 170.3h.6zM247.2 170.3h.6zM247.2 170.4h.6zM247.2 170.5h.6zM247.2 170.6h.6zM247.2 170.7h.6zM247.2 170.8h.5zM247.2 170.9h.5zM247.2 170.9h.5zM247.2 171h.5zM247.2 171.1h.5zM247.2 171.2h.5zM247.2 171.3h.5zM247.2 171.4h.5zM247.2 171.4h.4zM247.2 171.5h.4zM247.2 171.6h.4zM247.2 171.7h.4zM247.2 171.8h.4zM247.2 171.9h.4zM247.2 172h.4zM247.2 172h.4zM247.2 172.1h.4zM247.2 172.2h.4zM247.2 172.3h.4zM247.2 172.4h.4zM247.2 172.5h.4zM247.2 172.6h.4zM247.2 172.6h.3zM247.2 172.7h.3zM247.2 172.8h.3zM247.2 172.9h.3zM247.2 173h.3zM247.2 173.1h.3zM247.2 173.1h.3zM247.2 173.2h.3zM247.2 173.3h.2zM247.2 173.4h.2zM247.2 173.5h.2zM247.2 173.6h.2zM247.2 173.7h.2zM247.2 173.7h.2zM247.2 173.8h.2z"/>
<path d="M371.9 169.7h.1zM371.9 169.8h.2zM371.9 169.8h.3zM371.9 169.9h.4zM371.9 170h.5zM371.9 170.1h.5zM371.9 170.2h.5zM371.9 170.3h.5zM371.9 170.3h.5zM371.9 170.4h.5zM371.9 170.5h.5zM371.9 170.6h.5zM371.9 170.7h.5zM371.9 170.8h.5zM371.9 170.9h.5zM372 170.9h.4zM372 171h.4zM372 171.1h.4zM372 171.2h.4zM372 171.3h.4zM372 171.4h.4zM372 171.4h.4zM372 171.5h.4zM372 171.6h.4zM372.1 171.7h.3zM372.1 171.8h.3zM372.1 171.9h.3zM372.1 172h.3zM372.1 172h.3zM372.1 172.1h.3zM372.1 172.2h.3zM372.1 172.3h.3zM372.2 172.4h.2zM372.2 172.5h.2zM372.2 172.6h.2zM372.2 172.6h.2zM372.2 172.7h.2zM372.2 172.8h.2zM372.2 172.9h.2zM372.2 173h.2zM372.2 173.1h.2z"/>
<path d="M372.9 169.7h.1zM372.7 169.8h.3zM372.6 169.8h.4zM372.5 169.9h.5zM372.4 170h.6zM372.4 170.1h.6zM372.4 170.2h.6zM372.4 170.3h.6zM372.4 170.3h.6zM372.4 170.4h.6zM372.4 170.5h.6zM372.4 170.6h.6zM372.4 170.7h.6zM372.4 170.8h.5zM372.4 170.9h.5zM372.4 170.9h.5zM372.4 171h.5zM372.4 171.1h.5zM372.4 171.2h.5zM372.4 171.3h.5zM372.4 171.4h.5zM372.4 171.4h.4zM372.4 171.5h.4zM372.4 171.6h.4zM372.4 171.7h.4zM372.4 171.8h.4zM372.4 171.9h.4zM372.4 172h.4zM372.4 172h.3zM372.4 172.1h.3zM372.4 172.2h.3zM372.4 172.3h.3zM372.4 172.4h.3zM372.4 172.5h.3zM372.4 172.6h.3zM372.4 172.6h.2zM372.4 172.7h.2zM372.4 172.8h.2zM372.4 172.9h.2zM372.4 173h.2zM372.4 173.1h.2zM372.4 173.1h.2zM372.4 173.2h.2zM372.4 173.3h.1zM372.4 173.4h.1zM372.4 173.5h.1zM372.4 173.6h.1zM372.4 173.7h.1zM372.4 173.7h.1zM372.4 173.8h.1z"/>
<path d="M142.2 194.6h.7zM142.3 194.6h1.3zM142.4 194.7h2zM142.5 194.8h2.5zM142.6 194.9h3.2zM142.7 195h3.8z"/>
<path d="M142.7 195.1h4.5zM142.7 195.2h3.9zM142.6 195.2h3.4zM142.5 195.3h2.8zM142.4 195.4h2.3zM142.4 195.5h1.7zM142.3 195.6h1.1zM142.2 195.7h.6z"/>
<path d="M98.1 210.2h4.5zM98.8 210.3h3.9zM99.4 210.4h3.4zM100.1 210.5h2.8zM100.7 210.6h2.2zM101.3 210.7h1.7zM101.9 210.7h1.1zM102.5 210.8h.6z"/>
<path d="M102.4 209.7h.7zM101.8 209.8h1.2zM101 209.9h2zM100.3 210h2.6zM99.6 210.1h3.2zM98.9 210.1h3.8z"/>
<path d="M163.2 209.7h.7zM163.3 209.8h1.3zM163.4 209.9h2zM163.5 210h2.5zM163.6 210.1h3.2zM163.7 210.1h3.8z"/>
<path d="M163.7 210.2h4.4zM163.7 210.3h3.9zM163.6 210.4h3.4zM163.5 210.5h2.8zM163.4 210.6h2.3zM163.4 210.7h1.7zM163.3 210.7h1.1zM163.2 210.8h.6z"/>
</g>
<g fill="none" stroke="#000" stroke-width=".59">
<path d="M8.5 5.5v120zM8.5 5.5h12zM13.5 5.5v120zM20.5 5.5v287zM20.5 5.5h395zM20.5 19.5h70zM90.5 5.5v14zM415.5 5.5v287zM84.7 59.5v25zM84.7 59.5h26zM110.7 59.5v25zM155.6 59.5h26z"/>
<path d="M155.6 59.5v10zM181.6 59.5v25zM181.6 59.5v7zM293.6 59.9l2.9-.4zM296.5 59.5h3zM299.5 59.5l2.8 .4zM302.3 59.9l2.8 .6zM8.5 65.5h12zM155.6 69.5v30zM155.6 69.5h8.8zM164.4 69.5h.4zM164.8 69.5l.5 .1z"/>
<path d="M165.3 69.6l.3 .1zM165.6 67.5v2.2zM165.6 69.7h15.1zM165.6 67.5h15.1zM165.6 67.5l-1.2 2zM167.6 67.1v.4zM167.6 67.5v2.2zM167.6 69.7h.1M180.7 67.5v2.2zM180.7 69.7h.3zM181 69.7l.3 .1zM181.3 69.8h.3z"/>
<path d="M181.6 69.8v29.4zM181.6 66.5v3.3zM181.6 66.5l-.9 1zM273.6 78.8l-.5 2.8zM274.5 76l-.9 2.8zM275.7 73.3l-1.2 2.7zM277.1 70.8l-1.4 2.5zM278.8 68.5l-1.7 2.3zM280.8 66.4l2.2-1.9zM280.8 66.4l-2 2.1zM283 64.5l2.5-1.6zM283.7 79.9l-.5 2.1z"/>
<path d="M284.6 77.8l-.9 2.1zM285.5 62.9l2.6-1.3zM285.7 75.9l-1.1 1.9zM287.2 74.2l1.7-1.6zM287.2 74.2l-1.5 1.7zM288.1 61.6l2.7-1.1zM288.9 72.6l1.8-1.2zM290.7 71.4l2.1-1zM290.8 60.5l2.8-.6zM292.8 70.4l2.2-.6zM295 69.8l.9-.1zM295.1 68.8l-.1 1z"/>
<path d="M295.4 67.9l-.3 .9zM295.9 69.7l2.1-.2zM296.1 68.8l-.2 .9zM296.1 67.1l-.7 .8zM296.1 67.1l.9-.5zM296.5 68.2l-.4 .6zM296.5 68.2l.7-.6zM297 66.6l.9-.1zM297.2 67.6l.7-.1zM297.9 67.5l.9 .1zM297.9 66.5l1.1 .1zM298 69.5l2.1 .2z"/>
<path d="M298.8 67.6l.7 .5zM299 66.6l.9 .5zM299.5 68.1l.5 .6zM299.9 67.1l.7 .7zM300 68.7l.1 .9zM300.1 69.6h.1M300.1 69.7l1 .1zM300.6 67.8l.4 .9zM301 68.7l.1 1.1zM301.1 69.8l.3 .1zM301.1 69.8h.1M301.4 69.9l2.2 .7z"/>
<path d="M303.6 70.6l2 1zM305.1 60.5l2.8 1.1zM305.6 71.6l1.8 1.3zM307.4 72.9l1.7 1.5zM307.9 61.6l2.6 1.2zM309.1 74.4l1.4 1.8zM310.5 76.2l1.1 1.9zM310.5 62.8l2.4 1.6zM311.6 78.1l.8 2.2zM312.9 64.4l2.2 1.9zM315.1 66.3l2.1 2.1zM317.2 68.4l1.7 2.4z"/>
<path d="M318.9 70.8l1.5 2.5zM320.4 73.3l1.1 2.6zM321.5 75.9l.8 2.8zM322.3 78.7l.5 2.9zM84.7 84.5v77zM110.7 84.5v37zM155.6 99.5h8.8zM155.6 99.5v22zM164.4 99.5h.4zM164.4 99.5l1.2 2.1zM164.8 99.5h.5zM165.3 99.5l.3-.1z"/>
<path d="M165.6 99.4v2.2zM165.6 99.4h15.1zM167.6 99.3h.1M167.6 99.4v2.2zM180.7 99.4v2.2zM180.7 99.4l.3-.1zM181 99.3l.3-.1zM181.3 99.2h.3zM181.6 84.5v77zM181.6 99.2v3.4zM273 84.5v77zM273.1 81.6l-.1 2.9z"/>
<path d="M283 84.3l.1 2.2zM283.1 86.5l.5 2.2zM283.2 82l-.2 2.3zM283.6 88.7l.8 2.1zM284.4 90.8l1.1 2zM285.5 92.8l1.4 1.8zM286.9 94.6l1.6 1.6zM288.5 96.2l1.9 1.3zM290.4 97.5l2 1zM292.4 98.5l2.2 .6zM294.6 99.1l.4 .1zM295 99.2l.9 .2z"/>
<path d="M295 99.2l.1 1zM295.9 99.5l.2 .7zM295.9 99.5h.1M295.9 99.4l2.1 .1zM298 99.5l2.1-.1zM300.1 99.4l-.1 .8zM300.1 99.4l1-.2zM301.1 99.2l2.1-.6zM301.1 99.2l-.1 1zM303.2 98.6l2.1-1zM305.3 97.6l1.9-1.2zM307.2 96.4l1.7-1.5z"/>
<path d="M310.3 93.1l-1.4 1.8zM311.4 91.3l-1.1 1.8zM312.3 89.2l-.9 2.1zM312.4 80.3l.4 2.2zM312.8 87l-.5 2.2zM312.8 82.5l.2 2.3zM313 84.8l-.2 2.2zM322.8 81.6l.2 2.9zM323 84.5v77zM165.6 101.6h15.1zM167.6 101.6v.4zM180.7 101.6l.9 1z"/>
<path d="M181.6 102.6v58.9zM295.1 100.2l.4 1zM295.5 101.2l.7 .7zM296.1 100.2l.4 .8zM296.2 101.9l.8 .5zM296.5 101l.8 .4zM297 102.4l1 .2zM297.3 101.4l.7 .2zM298 101.6l.9-.2zM298 102.6l1-.2zM298.9 101.4l.7-.5zM299 102.4l.9-.5z"/>
<path d="M300 100.2l-.4 .7zM300.6 101.2l-.7 .7zM301 100.2l-.4 1zM8.5 125.5h12zM108.6 124.5h24.6zM108.6 124.5v37zM110.7 121.5l.1 1zM110.8 122.5l.5 .9zM111.3 123.4l.7 .6zM112 124l.9 .5zM112.9 124.5h.7zM133.2 124.5h12.8z"/>
<path d="M146 124.5h1.2zM146 124.5v48.1zM146 124.5h6.7zM152.7 124.5h.6zM153.3 124.5l1-.5zM154.3 124l.7-.6zM155.4 122.5l-.4 .9zM155.6 121.5l-.2 1zM263 124.5h10zM263 124.5v50zM323 124.5h10zM333 124.5v50z"/>
<path d="M8.5 147.5v145zM8.5 147.5h12zM13.5 147.5v145zM84.7 161.5h23.9zM98.1 161.5v13zM98.1 174.5h70zM133.2 172.6h12.8zM133.2 174.5h14.9zM146 172.6l2.1 1.9zM148.1 174.5h20zM168.1 161.5v13zM168.1 161.5h13.5z"/>
<path d="M263 174.5h35zM273 161.5h50zM298 174.5h35zM8.5 182.5h12zM8.5 207.5h12zM8.5 232.5h12zM230.5 237.5h185zM230.5 237.5v55zM237.5 237.5v25zM247.5 237.5v55zM270.5 237.5v55zM285.5 237.5v55z"/>
<path d="M295.5 237.5v55zM230.5 257.5h65zM295.5 252.5h120zM365.5 252.5v40zM365.5 257.5h15zM380.5 252.5v20zM380.5 257.5h35zM397.5 252.5v20zM8.5 267.5h12zM230.5 262.5h65zM295.5 277.5h70zM365.5 277.5h50z"/>
<path d="M365.5 272.5h50zM386.1 272.5v5zM8.5 292.5h12zM20.5 292.5h395z"/>
</g>
<text font-size="15.6" x="307.1" y="269.5">Подвеска</text>
<g font-size="10.9">
<text x="79.2" y="9.3" transform="rotate(-180 79.2 9.3)">МЧ00.13.00.02</text>
<text x="331.8" y="248.2">МЧ00.13.00.02</text>
</g>
<text font-size="10.7" x="296.2" y="288.2">Сталь 10 ГОСТ 1050-88</text>
<g font-size="8.5">
<text x="330" y="44">⌀30</text>
<text x="127.3" y="192.5">⌀28</text>
<text x="127.3" y="207.7">⌀70</text>
</g>
<g font-size="7.8">
<text x="129.1" y="22.4">97</text>
<text x="168.6" y="35.2">[16]</text>
<text x="129.3" y="45">45</text>
<text x="169.6" y="46.3">[14]</text>
<text x="186.6" y="53.1">[1•45°]</text>
<text x="264.7" y="52">R25</text>
<text x="330" y="53.2">2 отв.</text>
<text x="192.5" y="81.4" transform="rotate(-90 192.5 81.4)">[M5]</text>
<text x="201.6" y="83.6" transform="rotate(-90 201.6 83.6)">4 отв.</text>
<text x="139.6" y="114.5">R3</text>
<text x="369.9" y="123" transform="rotate(-90 369.9 123)">115*</text>
<text x="226.2" y="133.6" transform="rotate(-90 226.2 133.6)">90</text>
<text x="244.7" y="153.4" transform="rotate(-90 244.7 153.4)">50</text>
<text x="65.2" y="156.5" transform="rotate(-90 65.2 156.5)">13</text>
<text x="184.1" y="195.1" transform="rotate(-90 184.1 195.1)">2•45°</text>
<text x="235.5" y="214.9">1. *Размер для справок.</text>
<text x="235.5" y="222.1">2. Обработку по размерам в квадратных скобках производить</text>
<text x="235.5" y="229.2">совместно с деталью МЧ00.13.00.07</text>
<text x="383.5" y="267.3">2,71</text>
<text x="403.1" y="267.3">1:1</text>
</g>
<g font-size="5.4">
<text x="12.6" y="46.3" transform="rotate(-90 12.6 46.3)">Перв. примен.</text>
<text x="12.6" y="103.4" transform="rotate(-90 12.6 103.4)">Справ. №</text>
<text x="12.6" y="176.1" transform="rotate(-90 12.6 176.1)">Подп. и дата</text>
<text x="12.6" y="205.2" transform="rotate(-90 12.6 205.2)">Инв. № дубл.</text>
<text x="12.6" y="230.9" transform="rotate(-90 12.6 230.9)">Взам. инв. №</text>
<text x="369.3" y="256.6">Лит.</text>
<text x="383.4" y="256.6">Масса</text>
<text x="398.3" y="256.6">Масштаб</text>
<text x="12.6" y="261.1" transform="rotate(-90 12.6 261.1)">Подп. и дата</text>
<text x="251.6" y="261.6">№ докум.</text>
<text x="273.9" y="261.6">Подп.</text>
<text x="231" y="266.6">Разраб.</text>
<text x="231" y="271.6">Пров.</text>
<text x="231" y="276.6">Т.контр.</text>
<text x="367.1" y="276.6">Лист</text>
<text x="388.3" y="276.6">Листов</text>
<text x="408.5" y="276.6">1</text>
<text x="231" y="286.6">Н.контр.</text>
<text x="7.5" y="292.5" transform="rotate(-90 7.5 292.5)">КОМПАС-3Dv23Учебнаяверсия©2024ООО&quot;АСКОН-Системыпроектирования&quot;, Россия. Всеправазащищены.</text>
<text x="12.6" y="290.2" transform="rotate(-90 12.6 290.2)">Инв. № подл.</text>
<text x="231" y="291.6">Утв.</text>
<text x="8.5" y="296.7">Недлякоммерческогоиспользования</text>
<text x="306" y="296.6">Копировал</text>
<text x="376" y="296.6">Формат</text>
<text x="396" y="296.6">A3</text>
</g>
<g font-size="5.3">
<text x="231.1" y="261.6">Изм.</text>
<text x="238.1" y="261.6">Лист</text>
<text x="286.1" y="261.6">Дата</text>
</g>
</svg>
